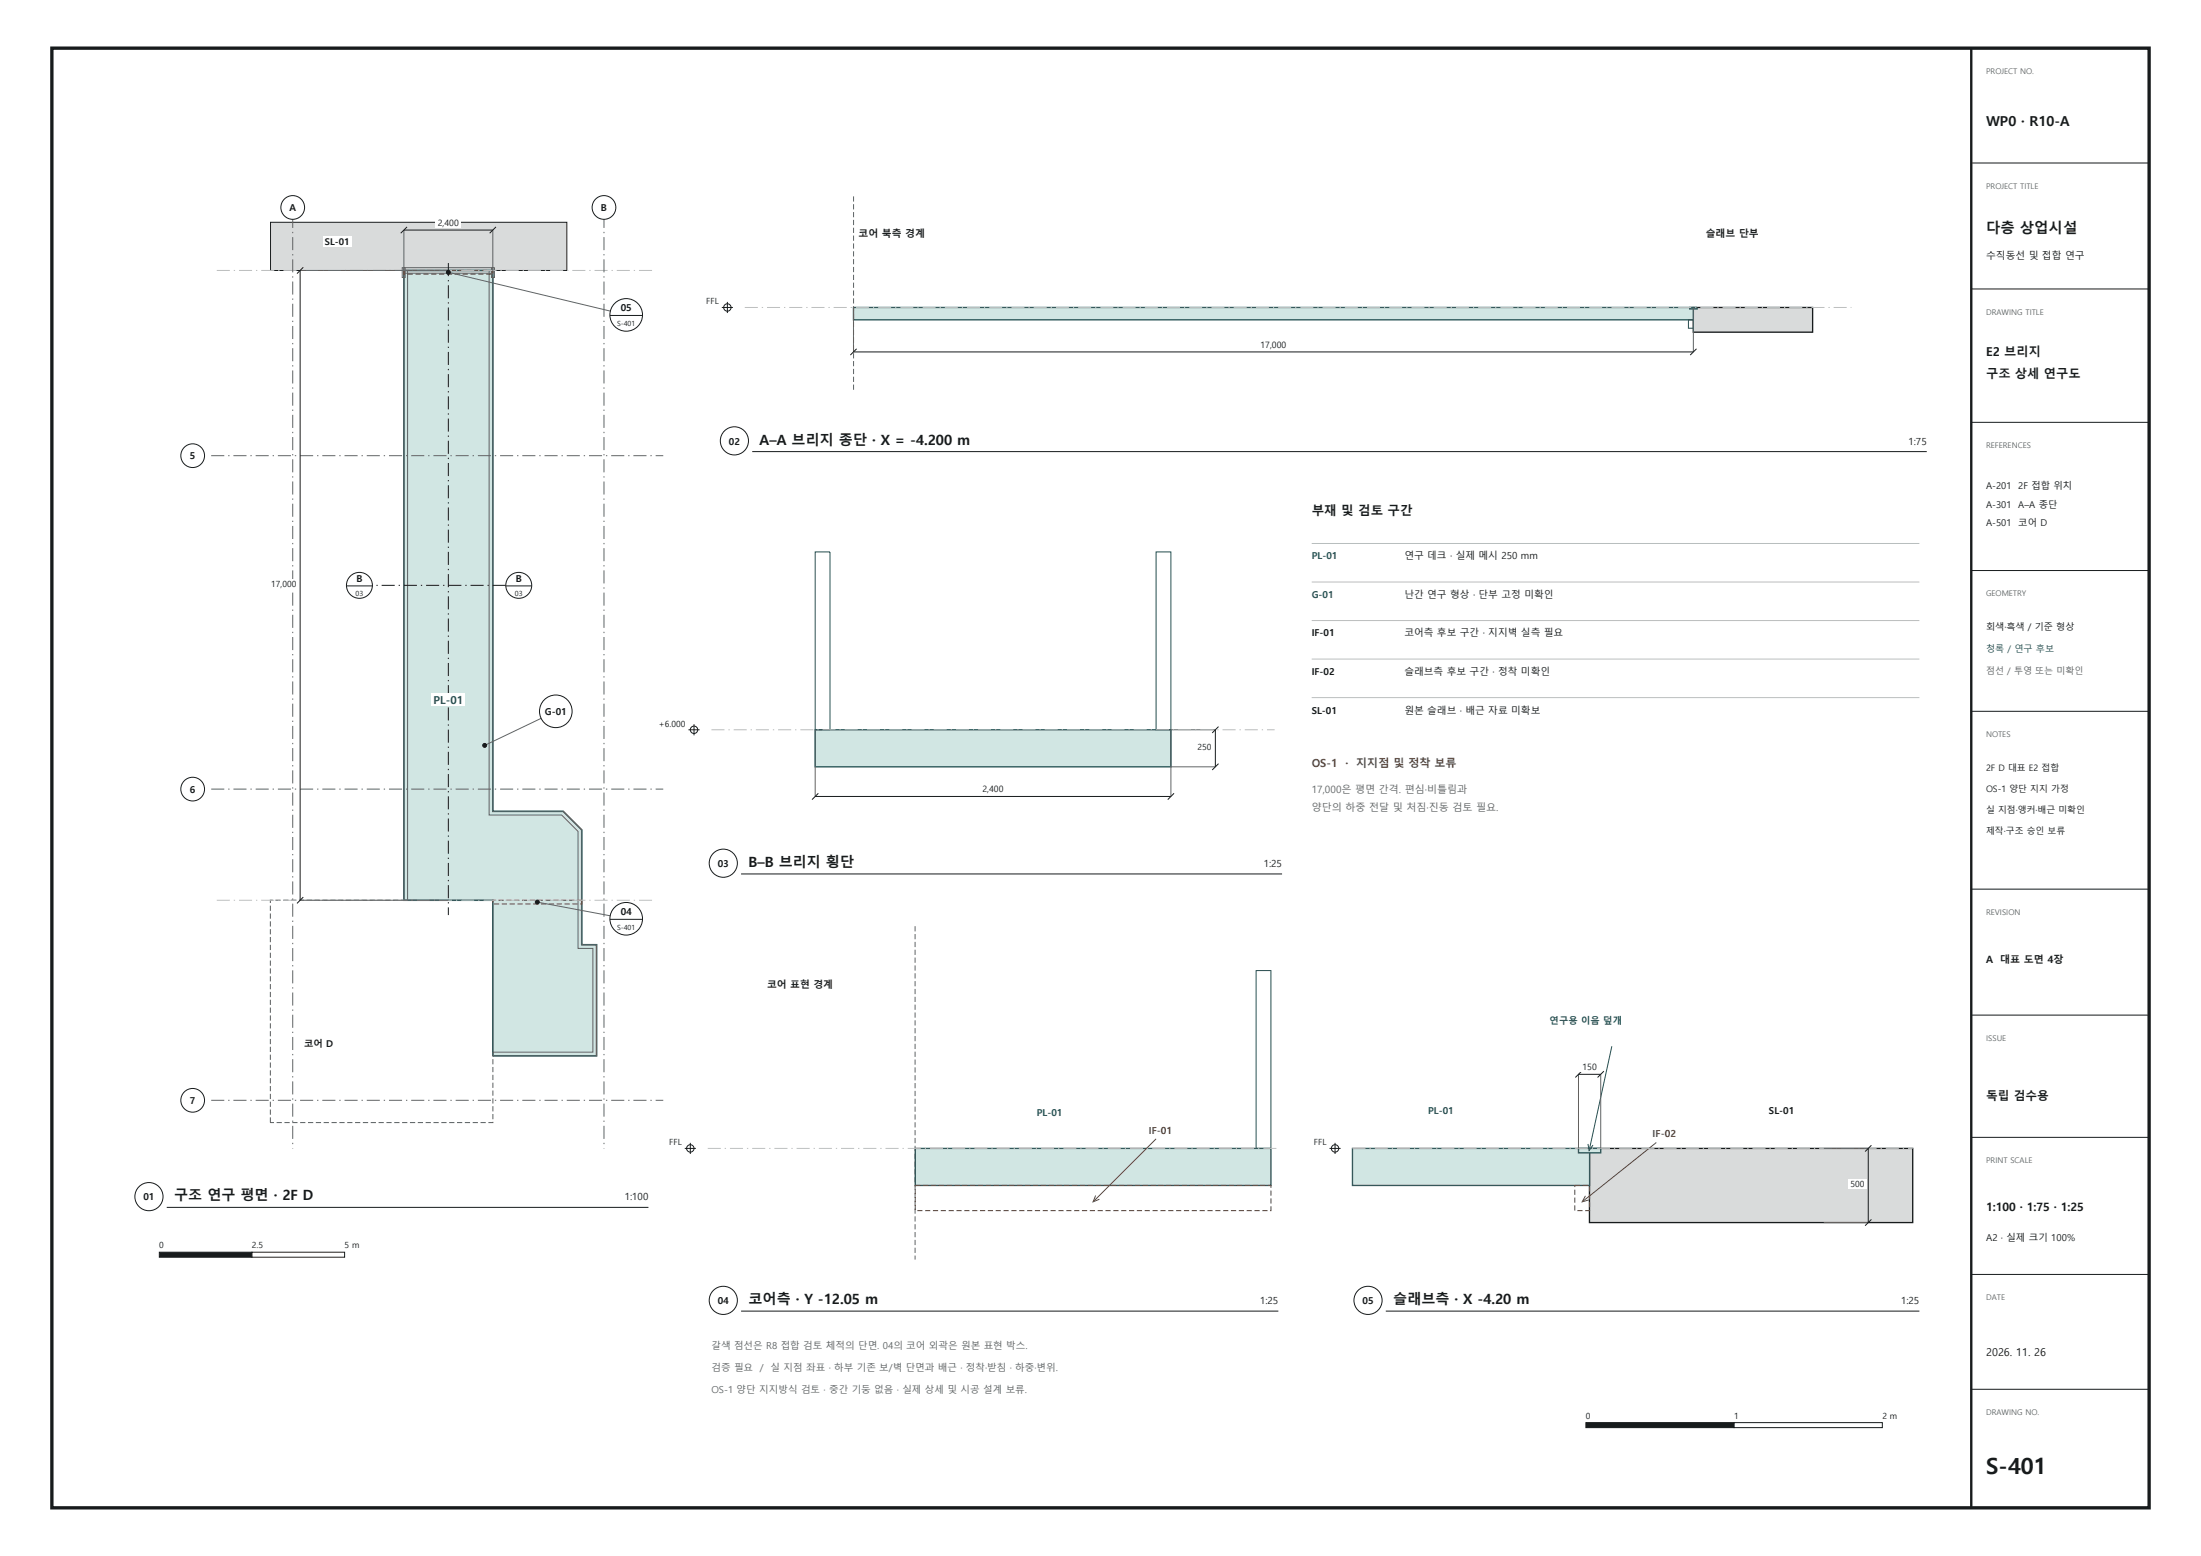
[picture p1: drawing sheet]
<svg xmlns="http://www.w3.org/2000/svg" width="594mm" height="420mm" viewBox="0 0 594 420" stroke-linecap="round" stroke-linejoin="round" font-family="sans-serif">
<path d="M14 13h566v394h-566z" fill="none" stroke="#171b1c" stroke-width=".9" stroke-linecap="butt"/>
<path d="M532 13v394" fill="none" stroke="#171b1c" stroke-width=".64" stroke-linecap="butt"/>
<path d="M532 44h48M532 78h48M532 114h48M532 154h48M532 192h48M532 240h48M532 274h48M532 307h48M532 344h48M532 375h48" fill="none" stroke="#171b1c" stroke-width=".27"/>
<path d="M73 60h80v13h-80z" fill-rule="evenodd" fill="#d9dbdb" stroke="#171b1c" stroke-width=".27"/>
<path d="M73 303v-60h60v60h-60" fill="none" stroke="#5e6366" stroke-width=".28" stroke-dasharray="1.4 .7" stroke-linecap="butt"/>
<path d="M109 73h24v146h19l5 5v31h4v30h-28v-42h-24z" fill-rule="evenodd" fill="#d1e6e3" stroke="#245254" stroke-width=".42"/>
<path d="M108.5 72.3h.9v2.6h-.9zM109 72.3h24v1.4h-24zM109 73h1v170h-1zM132 73h1v146h19l5 5v31h4v30h-28v-1h27v-28h-4v-31.6l-4.4-4.4h-19.6zM132.6 72.3h.9v2.6h-.9z" fill="none" stroke="#5e6366" stroke-width=".27"/>
<path d="M109 73h24v1h-24v-1M157 243v1h-24v-1h24" fill="none" stroke="#80452b" stroke-width=".27" stroke-dasharray="1.4 .7" stroke-linecap="butt"/>
<path d="M58.5 73h118M58.5 243h118" fill="none" stroke="#babfbf" stroke-width=".27" stroke-dasharray="3.5 1.1 .4 1.1" stroke-linecap="butt"/>
<path d="M79 58v252" fill="none" stroke="#5e6366" stroke-width=".27" stroke-dasharray="3.5 1.1 .4 1.1" stroke-linecap="butt"/>
<circle cx="79" cy="56" r="3.2" fill="#fff" stroke="#171b1c" stroke-width=".27"/>
<path d="M163 58v252" fill="none" stroke="#5e6366" stroke-width=".27" stroke-dasharray="3.5 1.1 .4 1.1" stroke-linecap="butt"/>
<circle cx="163" cy="56" r="3.2" fill="#fff" stroke="#171b1c" stroke-width=".27"/>
<path d="M57 297h122" fill="none" stroke="#5e6366" stroke-width=".27" stroke-dasharray="3.5 1.1 .4 1.1" stroke-linecap="butt"/>
<circle cx="52" cy="297" r="3.2" fill="#fff" stroke="#171b1c" stroke-width=".27"/>
<path d="M57 213h122" fill="none" stroke="#5e6366" stroke-width=".27" stroke-dasharray="3.5 1.1 .4 1.1" stroke-linecap="butt"/>
<circle cx="52" cy="213" r="3.2" fill="#fff" stroke="#171b1c" stroke-width=".27"/>
<path d="M57 123h122" fill="none" stroke="#5e6366" stroke-width=".27" stroke-dasharray="3.5 1.1 .4 1.1" stroke-linecap="butt"/>
<circle cx="52" cy="123" r="3.2" fill="#fff" stroke="#171b1c" stroke-width=".27"/>
<path d="M109 62.1v11M133 62.1v11" fill="none" stroke="#5e6366" stroke-width=".27"/>
<path d="M109 62.1h24M109.9 61.3l-1.8 1.6M133.9 61.3l-1.8 1.6" fill="none" stroke="#171b1c" stroke-width=".27"/>
<path d="M117.6 58.6h6.8v2.8h-6.8z" fill="#fff"/>
<path d="M81 73h40M81 243h40" fill="none" stroke="#5e6366" stroke-width=".27"/>
<path d="M81 73v170M81.8 72.1l-1.6 1.7M81.8 242.1l-1.6 1.7" fill="none" stroke="#171b1c" stroke-width=".27"/>
<path d="M72.6 156.2h8v2.7h-8z" fill="#fff"/>
<path d="M121 71v176M97 158h43" fill="none" stroke="#171b1c" stroke-width=".27" stroke-dasharray="3.5 1.1 .4 1.1" stroke-linecap="butt"/>
<circle cx="97" cy="158" r="3.5" fill="#fff" stroke="#171b1c" stroke-width=".27"/>
<path d="M93.5 158.1h7" fill="none" stroke="#171b1c" stroke-width=".27"/>
<circle cx="140" cy="158" r="3.5" fill="#fff" stroke="#171b1c" stroke-width=".27"/>
<path d="M136.5 158.1h7" fill="none" stroke="#171b1c" stroke-width=".27"/>
<path d="M116.4 187.1h9.2v3.3h-9.2z" fill="#fff"/>
<path d="M145 243.5l24 4.5" fill="none" stroke="#5e6366" stroke-width=".27"/>
<circle cx="145" cy="243.5" r=".53" fill="#171b1c" stroke="#171b1c" stroke-width=".27"/>
<circle cx="169" cy="248" r="4.4" fill="#fff" stroke="#171b1c" stroke-width=".27"/>
<path d="M164.6 248.1h8.8" fill="none" stroke="#171b1c" stroke-width=".27"/>
<path d="M121 73.5l48 11.5" fill="none" stroke="#5e6366" stroke-width=".27"/>
<circle cx="121" cy="73.5" r=".53" fill="#171b1c" stroke="#171b1c" stroke-width=".27"/>
<circle cx="169" cy="85" r="4.4" fill="#fff" stroke="#171b1c" stroke-width=".27"/>
<path d="M164.6 85.1h8.8" fill="none" stroke="#171b1c" stroke-width=".27"/>
<path d="M150 192l-19.2 9.2" fill="none" stroke="#5e6366" stroke-width=".27"/>
<circle cx="130.8" cy="201.2" r=".53" fill="#171b1c" stroke="#171b1c" stroke-width=".27"/>
<g fill="#fff" stroke="#171b1c" stroke-width=".27">
<circle cx="150" cy="192" r="4.4"/>
<circle cx="40.2" cy="323" r="3.8"/>
</g>
<g fill="#fff">
<path d="M81.5 280h9v2.9h-9z"/>
<path d="M87.1 63.7h7.8v2.9h-7.8z"/>
</g>
<path d="M45 325.9h130" fill="none" stroke="#171b1c" stroke-width=".27"/>
<path d="M43 338h25v1.4h-25z" fill="#171b1c" stroke="#171b1c" stroke-width=".27"/>
<path d="M68 338h25v1.4h-25z" fill="#fff" stroke="#171b1c" stroke-width=".27"/>
<path d="M457 83h32.2v6.7h-32.2z" fill-rule="evenodd" fill="#d9dbdb" stroke="#171b1c" stroke-width=".36"/>
<g fill="#d1e6e3" stroke="#245254" stroke-width=".36">
<path d="M230.3 83h226.7v3.3h-226.7z" fill-rule="evenodd"/>
<path d="M456 83h2v.4h-2z" fill-rule="evenodd"/>
</g>
<path d="M455.7 86.3h1.3v2.3h-1.3z" fill="none" stroke="#245254" stroke-width=".27"/>
<path d="M230.4 53v52.7" fill="none" stroke="#5e6366" stroke-width=".27" stroke-dasharray="1.4 .7" stroke-linecap="butt"/>
<path d="M201 83h298.7" fill="none" stroke="#babfbf" stroke-width=".27" stroke-dasharray="3.5 1.1 .4 1.1" stroke-linecap="butt"/>
<circle cx="196.3" cy="83" r="1" fill="#fff" stroke="#171b1c" stroke-width=".27"/>
<path d="M194.8 83h3M196.3 81.5v3" fill="none" stroke="#171b1c" stroke-width=".27"/>
<path d="M190.1 79.9h4.4v2.7h-4.4z" fill="#fff"/>
<path d="M230.3 83v12M457 83v12" fill="none" stroke="#5e6366" stroke-width=".27"/>
<path d="M230.3 95h226.7M231.2 94.1l-1.7 1.7M457.9 94.1l-1.7 1.7" fill="none" stroke="#171b1c" stroke-width=".27"/>
<g fill="#fff">
<path d="M339.6 91.5h8.1v2.8h-8.1z"/>
<path d="M231.1 61.4h19.1v3.1h-19.1z"/>
<path d="M459.8 61.4h15.4v3.1h-15.4z"/>
</g>
<circle cx="198.2" cy="119" r="3.8" fill="#fff" stroke="#171b1c" stroke-width=".27"/>
<path d="M203 121.9h317" fill="none" stroke="#171b1c" stroke-width=".27"/>
<path d="M220 197h96v10h-96z" fill-rule="evenodd" fill="#d1e6e3" stroke="#245254" stroke-width=".36"/>
<path d="M220 149h4v48h-4zM312 149h4v48h-4z" fill="none" stroke="#245254" stroke-width=".27"/>
<path d="M220 197v18M316 197v18" fill="none" stroke="#5e6366" stroke-width=".27"/>
<path d="M220 215h96M220.8 214.1l-1.7 1.7M316.8 214.1l-1.7 1.7" fill="none" stroke="#171b1c" stroke-width=".27"/>
<path d="M264.6 211.5h6.8v2.8h-6.8z" fill="#fff"/>
<path d="M316 197h12M316 207h12" fill="none" stroke="#5e6366" stroke-width=".27"/>
<path d="M328 197v10M328.8 196.1l-1.7 1.7M328.8 206.1l-1.7 1.7" fill="none" stroke="#171b1c" stroke-width=".27"/>
<path d="M322.7 200.2h4.8v2.7h-4.8z" fill="#fff"/>
<path d="M192 197h152" fill="none" stroke="#babfbf" stroke-width=".27" stroke-dasharray="3.5 1.1 .4 1.1" stroke-linecap="butt"/>
<circle cx="187.3" cy="197" r="1" fill="#fff" stroke="#171b1c" stroke-width=".27"/>
<path d="M185.8 197h3M187.3 195.5v3" fill="none" stroke="#171b1c" stroke-width=".27"/>
<path d="M177.3 193.9h8.3v2.7h-8.3z" fill="#fff"/>
<circle cx="195.2" cy="233" r="3.8" fill="#fff" stroke="#171b1c" stroke-width=".27"/>
<path d="M200 235.9h146" fill="none" stroke="#171b1c" stroke-width=".27"/>
<path d="M354 146.7h164M354 157.1h164M354 167.5h164M354 177.9h164M354 188.3h164" fill="none" stroke="#babfbf" stroke-width=".27"/>
<path d="M247 250v90" fill="none" stroke="#5e6366" stroke-width=".27" stroke-dasharray="1.4 .7" stroke-linecap="butt"/>
<path d="M247 310h96v10h-96z" fill-rule="evenodd" fill="#d1e6e3" stroke="#245254" stroke-width=".36"/>
<path d="M339 262h4v48h-4z" fill="none" stroke="#245254" stroke-width=".27"/>
<path d="M247 320h96v6.8h-96v-6.8" fill="none" stroke="#80452b" stroke-width=".27" stroke-dasharray="1.4 .7" stroke-linecap="butt"/>
<path d="M312 307.4l-17 17M295.7 322.7l-.7 1.7 1.7-.7" fill="none" stroke="#80452b" stroke-width=".27"/>
<path d="M206.4 264.2h19v3h-19z" fill="#fff"/>
<path d="M191 310h154" fill="none" stroke="#babfbf" stroke-width=".27" stroke-dasharray="3.5 1.1 .4 1.1" stroke-linecap="butt"/>
<circle cx="186.3" cy="310" r="1" fill="#fff" stroke="#171b1c" stroke-width=".27"/>
<path d="M184.8 310h3M186.3 308.5v3" fill="none" stroke="#171b1c" stroke-width=".27"/>
<path d="M180.1 306.9h4.4v2.7h-4.4z" fill="#fff"/>
<path d="M429 310h87.2v20h-87.2z" fill-rule="evenodd" fill="#d9dbdb" stroke="#171b1c" stroke-width=".36"/>
<g fill="#d1e6e3" stroke="#245254" stroke-width=".36">
<path d="M365 310h64v10h-64z" fill-rule="evenodd"/>
<path d="M426 310h6v1.2h-6z" fill-rule="evenodd"/>
</g>
<path d="M425 320h4v6.8h-4v-6.8" fill="none" stroke="#80452b" stroke-width=".27" stroke-dasharray="1.4 .7" stroke-linecap="butt"/>
<path d="M447 308.4l-20 16M427.9 322.8l-.9 1.6 1.8-.5" fill="none" stroke="#80452b" stroke-width=".27"/>
<path d="M365 310h151.2" fill="none" stroke="#babfbf" stroke-width=".27" stroke-dasharray="3.5 1.1 .4 1.1" stroke-linecap="butt"/>
<circle cx="360.3" cy="310" r="1" fill="#fff" stroke="#171b1c" stroke-width=".27"/>
<path d="M358.8 310h3M360.3 308.5v3" fill="none" stroke="#171b1c" stroke-width=".27"/>
<g fill="#fff">
<path d="M354.1 306.9h4.4v2.7h-4.4z"/>
<path d="M384.8 298.2h8.1v3h-8.1z"/>
<path d="M476.9 298.2h7.9v3h-7.9z"/>
<path d="M417.7 273.9h20.6v2.9h-20.6z"/>
</g>
<path d="M435 282.4l-6.1 28.1M428.6 308.8l.3 1.7 1-1.4" fill="none" stroke="#245254" stroke-width=".27"/>
<path d="M492.2 310h12M492.2 330h12" fill="none" stroke="#5e6366" stroke-width=".27"/>
<path d="M504.2 310v20M505.1 309.1l-1.8 1.7M505.1 329.1l-1.8 1.8" fill="none" stroke="#171b1c" stroke-width=".27"/>
<path d="M498.9 318.2h4.9v2.7h-4.9z" fill="#fff"/>
<path d="M426 290v20M432 290v20" fill="none" stroke="#5e6366" stroke-width=".27"/>
<path d="M426 290h6M426.9 289.1l-1.7 1.7M432.8 289.1l-1.7 1.7" fill="none" stroke="#171b1c" stroke-width=".27"/>
<g fill="#fff">
<path d="M426.5 286.5h5v2.8h-5z"/>
<path d="M279.3 298.6h8v3h-8z"/>
</g>
<circle cx="195.2" cy="351" r="3.8" fill="#fff" stroke="#171b1c" stroke-width=".27"/>
<path d="M200 353.9h145" fill="none" stroke="#171b1c" stroke-width=".27"/>
<circle cx="369.2" cy="351" r="3.8" fill="#fff" stroke="#171b1c" stroke-width=".27"/>
<path d="M374 353.9h144" fill="none" stroke="#171b1c" stroke-width=".27"/>
<path d="M428 384h40v1.3h-40z" fill="#171b1c" stroke="#171b1c" stroke-width=".27"/>
<path d="M468 384h40v1.3h-40z" fill="#fff" stroke="#171b1c" stroke-width=".27"/>
<text font-size="6" fill="#171b1c" x="536" y="398">S-401</text>
<text font-size="3.9" fill="#171b1c" x="536" y="63">다층 상업시설</text>
<g font-size="3.8" fill="#171b1c">
<text x="205" y="120">A–A 브리지 종단 · X = -4.200 m</text>
<text x="202" y="234">B–B 브리지 횡단</text>
<text x="47" y="324">구조 연구 평면 · 2F D</text>
<text x="202" y="352">코어측 · Y -12.05 m</text>
<text x="376" y="352">슬래브측 · X -4.20 m</text>
</g>
<text font-size="3.7" fill="#171b1c" x="536" y="34">WP0 · R10-A</text>
<text font-size="3.4" fill="#171b1c" x="354" y="139">부재 및 검토 구간</text>
<g font-size="3.3" fill="#171b1c">
<text x="536" y="96">E2 브리지</text>
<text x="536" y="102">구조 상세 연구도</text>
</g>
<text font-size="3.2" fill="#171b1c" x="536" y="297">독립 검수용</text>
<text font-size="3.1" fill="#171b1c" x="536" y="327">1:100 · 1:75 · 1:25</text>
<text font-size="3" fill="#245254" x="117" y="190">PL-01</text>
<g font-size="3" fill="#80452b">
<text x="354" y="207">OS-1</text>
<text x="363.1" y="207">·</text>
<text x="366" y="207">지지점 및 정착 보류</text>
</g>
<text font-size="2.9" fill="#171b1c" x="536" y="366">2026. 11. 26</text>
<g font-size="2.7" fill="#171b1c">
<text x="231.7" y="64.1">코어 북측 경계</text>
<text x="460.3" y="64.1">슬래브 단부</text>
<text x="536" y="260">A</text>
<text x="539.8" y="260">대표 도면 4장</text>
<text x="207" y="266.8">코어 표현 경계</text>
</g>
<g font-size="2.7" fill="#5e6366">
<text x="354" y="214">17,000은 평면 간격. 편심·비틀림과</text>
<text x="354" y="219">양단의 하중 전달 및 처짐·진동 검토 필요.</text>
</g>
<g font-size="2.6" fill="#171b1c">
<text x="78.1" y="57">A</text>
<text x="162.2" y="57">B</text>
<text x="536" y="70">수직동선 및 접합 연구</text>
<text x="167.5" y="84">05</text>
<text x="196.7" y="120">02</text>
<text x="515" y="120">1:75</text>
<text x="51.3" y="124">5</text>
<text x="379" y="151">연구 데크 · 실제 메시 250 mm</text>
<text x="96.2" y="157">B</text>
<text x="139.2" y="157">B</text>
<text x="379" y="161.4">난간 연구 형상 · 단부 고정 미확인</text>
<text x="354" y="171.8">IF-01</text>
<text x="379" y="171.8">코어측 후보 구간 · 지지벽 실측 필요</text>
<text x="354" y="182.2">IF-02</text>
<text x="379" y="182.2">슬래브측 후보 구간 · 정착 미확인</text>
<text x="147" y="193">G-01</text>
<text x="354" y="192.6">SL-01</text>
<text x="379" y="192.6">원본 슬래브 · 배근 자료 미확보</text>
<text x="51.3" y="214">6</text>
<text x="193.7" y="234">03</text>
<text x="341" y="234">1:25</text>
<text x="167.5" y="247">04</text>
<text x="51.3" y="298">7</text>
<text x="477.4" y="300.8">SL-01</text>
<text x="38.7" y="324">01</text>
<text x="168.6" y="324">1:100</text>
<text x="536" y="335">A2 · 실제 크기 100%</text>
<text x="193.7" y="352">04</text>
<text x="340" y="352">1:25</text>
<text x="367.7" y="352">05</text>
<text x="513" y="352">1:25</text>
</g>
<g font-size="2.6" fill="#245254">
<text x="354" y="151">PL-01</text>
<text x="354" y="161.4">G-01</text>
<text x="279.8" y="301.2">PL-01</text>
<text x="385.4" y="300.8">PL-01</text>
</g>
<g font-size="2.6" fill="#80452b">
<text x="310" y="306.1">IF-01</text>
<text x="446" y="306.9">IF-02</text>
</g>
<g font-size="2.6" fill="#5e6366">
<text x="192" y="364">갈색 점선은 R8 접합 검토 체적의 단면. 04의 코어 외곽은 원본 표현 박스.</text>
<text x="192" y="370">검증 필요</text>
<text x="205.1" y="370">/ 실 지점 좌표 · 하부 기존 보/벽 단면과 배근 · 정착·받침 · 하중·변위.</text>
<text x="192" y="376">OS-1 양단 지지방식 검토 · 중간 기둥 없음 · 실제 상세 및 시공 설계 보류.</text>
</g>
<g font-size="2.5" fill="#171b1c">
<text x="87.7" y="66.2">SL-01</text>
<text x="536" y="132">A-201</text>
<text x="544.7" y="132">2F 접합 위치</text>
<text x="536" y="137">A-301</text>
<text x="544.7" y="137">A–A 종단</text>
<text x="536" y="142">A-501</text>
<text x="544.7" y="142">코어 D</text>
<text x="536" y="170">회색·흑색 / 기준 형상</text>
<text x="82.1" y="282.5">코어 D</text>
</g>
<g font-size="2.5" fill="#245254">
<text x="536" y="176">청록 / 연구 후보</text>
<text x="418.2" y="276.4">연구용 이음 덮개</text>
</g>
<g font-size="2.4" fill="#171b1c">
<text x="118.1" y="61">2,400</text>
<text x="340.2" y="93.8">17,000</text>
<text x="536" y="208">2F D 대표 E2 접합</text>
<text x="265.1" y="213.8">2,400</text>
<text x="536" y="213.7">OS-1 양단 지지 가정</text>
<text x="536" y="219.4">실 지점·앵커·배근 미확인</text>
<text x="536" y="225.1">제작·구조 승인 보류</text>
<text x="427" y="288.8">150</text>
</g>
<text font-size="2.4" fill="#5e6366" x="536" y="182">점선 / 투영 또는 미확인</text>
<g font-size="2.3" fill="#171b1c">
<text x="190.6" y="82.2">FFL</text>
<text x="73.2" y="158.5">17,000</text>
<text x="177.8" y="196.2">+6.000</text>
<text x="323.2" y="202.5">250</text>
<text x="180.6" y="309.2">FFL</text>
<text x="354.6" y="309.2">FFL</text>
<text x="499.4" y="320.5">500</text>
<text x="43" y="336.9">0</text>
<text x="68" y="336.9">2.5</text>
<text x="93" y="336.9">5 m</text>
<text x="428" y="382.9">0</text>
<text x="468" y="382.9">1</text>
<text x="508" y="382.9">2 m</text>
</g>
<g font-size="2.1" fill="#5e6366">
<text x="536" y="20">PROJECT NO.</text>
<text x="536" y="51">PROJECT TITLE</text>
<text x="536" y="85">DRAWING TITLE</text>
<text x="536" y="121">REFERENCES</text>
<text x="536" y="161">GEOMETRY</text>
<text x="536" y="199">NOTES</text>
<text x="536" y="247">REVISION</text>
<text x="536" y="281">ISSUE</text>
<text x="536" y="314">PRINT SCALE</text>
<text x="536" y="351">DATE</text>
<text x="536" y="382">DRAWING NO.</text>
</g>
<g font-size="1.9" fill="#171b1c">
<text x="166.5" y="87.9">S-401</text>
<text x="96" y="160.9">03</text>
<text x="139" y="160.9">03</text>
<text x="166.5" y="250.9">S-401</text>
</g>
</svg>
